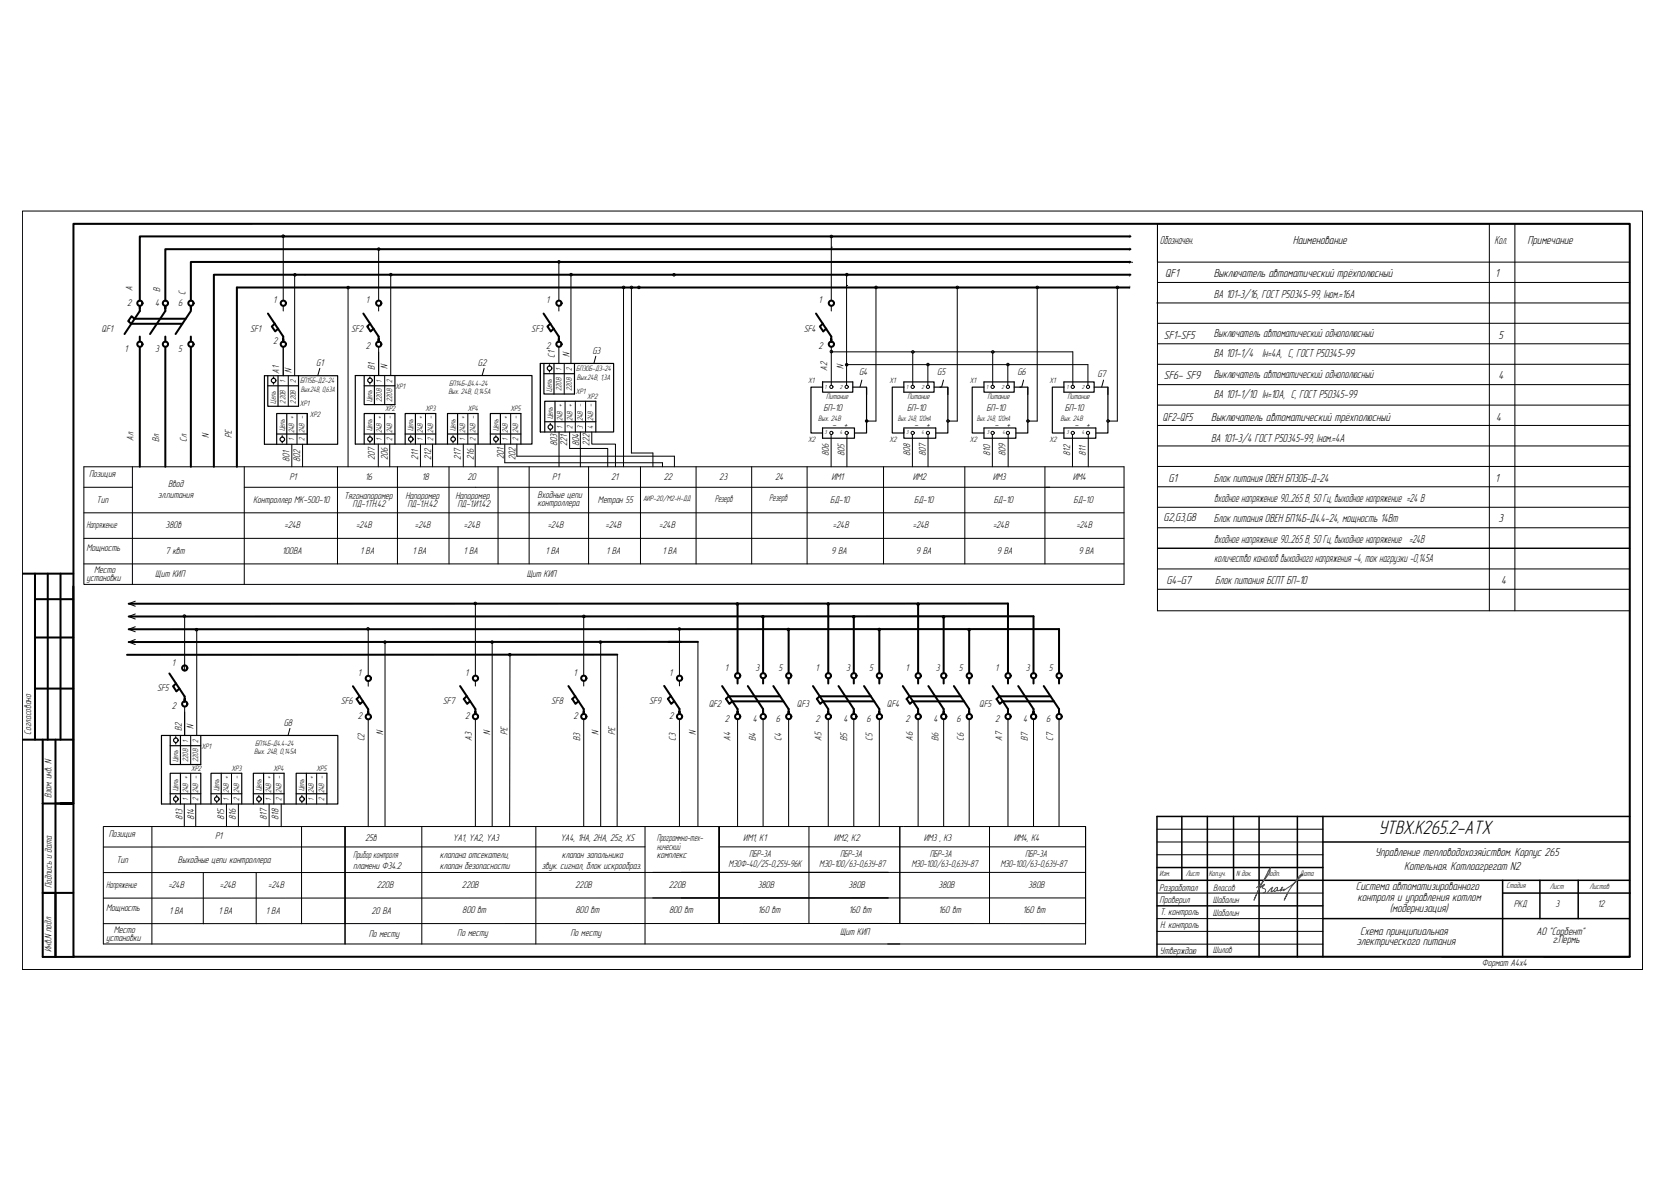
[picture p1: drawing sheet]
<svg xmlns="http://www.w3.org/2000/svg" width="420mm" height="297mm" viewBox="0 0 420 297" stroke-linecap="round" stroke-linejoin="round" font-family="sans-serif">
<!-- layer: 0 -->
<g fill="none" stroke="#000" stroke-width=".25">
<path d="M5.6 53.2h408.4v191.1h-408.4zM74.3 69.2v25.5M71.4 87.4v7.3M72.7 94.7v7.7M80.6 92.8l-.5 1.8M97 94.6v7.3M122 92.8l-.5 1.8M142.2 91.6v7.7M150.2 89.7l-.5 1.8M207.3 96.2v1.3M217.2 95.8l-.4 1.7M237.8 95.8l-.5 1.7"/>
<path d="M258 95.8l-.5 1.7M278.1 95.8l-.4 1.7M74.9 104.2v7.7M77.4 104.2v7.7M97 104.2v7.7M107.2 104.2v7.7M117.9 104.2v7.7M128.7 104.2v7.7M140.9 108.8v8.8M142.4 101.1v7.7M145 101.1v7.7M147.6 101.1v7.7"/>
<path d="M227.8 107.8v1.3M48.1 185.3v7.3M48.1 194.8v7.8M58.3 194.8v7.8M69 194.8v7.8M73.1 183.5l-.5 1.8M79.8 194.8v7.8M291.6 212.1h41.8M291.6 215.3h41.8M291.6 208.9h41.8M291.6 228.2h41.8M291.6 225h41.8"/>
<path d="M291.6 231.4h41.8M291.6 234.7h41.8M291.6 237.9h41.8"/>
<circle cx="209.5" cy="97.5" r=".4"/>
<circle cx="209.5" cy="88.6" r=".32"/>
<circle cx="213.4" cy="97.5" r=".4"/>
<circle cx="213.4" cy="91.9" r=".32"/>
<circle cx="230" cy="97.5" r=".4"/>
<circle cx="230.1" cy="88.7" r=".32"/>
<circle cx="233.9" cy="97.5" r=".4"/>
<circle cx="233.9" cy="91.8" r=".32"/>
<circle cx="250.2" cy="97.5" r=".4"/>
<circle cx="250.2" cy="88.7" r=".32"/>
<circle cx="254" cy="97.5" r=".4"/>
<circle cx="254" cy="91.8" r=".32"/>
<circle cx="270.4" cy="97.5" r=".4"/>
<circle cx="274.2" cy="97.5" r=".4"/>
<circle cx="209.5" cy="109.1" r=".4"/>
<circle cx="213.4" cy="109.1" r=".4"/>
<circle cx="230" cy="109.1" r=".4"/>
<circle cx="233.9" cy="109.1" r=".4"/>
<circle cx="250.2" cy="109.1" r=".4"/>
<circle cx="254" cy="109.1" r=".4"/>
<circle cx="270.4" cy="109.1" r=".4"/>
<circle cx="274.2" cy="109.1" r=".4"/>
</g>
<!-- layer: MAIN -->
<g fill="none" stroke="#000" stroke-width=".51">
<path d="M18.5 56.4h392.3v184.6h-392.3zM284.9 59.6h-249.7v16.2M35.2 77.1v1.3l-3.8 5.8M41.7 77.7v-.6v1.3l-3.9 5.8M48.1 77.7v-.6v1.3l-3.8 5.8M67.5 79l3.9 5.8v1.3v-.7M91.6 79l3.8 5.8v1.3v-.7M137 79l3.9 5.8v1.3v-.7M205.7 79l3.8 5.8v1.3v-.7M284.6 72.4h-224.9v45.2M284.9 62.8h-243.2v13M284.9 66h-236.8v9.8"/>
<path d="M284.9 69.2h-231v48.4M33.9 80.3l-.7-.6-.9 1.2 .8 .7h12.8M33.9 80.3h12.9M35.2 84.8v1.3M35.2 87.4v30.2M41.7 84.8v1.3M41.7 87.4v30.2M48.1 84.8v1.3M48.1 87.4v30.2M69.3 81.5l-.8 .8 .9 1.2 .7-.7M93.3 81.5l-.7 .8 .8 1.2 .8-.7M138.7 81.5l-.7 .8 .8 1.2 .8-.7"/>
<path d="M207.4 81.5l-.8 .8 .9 1.2 .8-.7M5.6 144.5h12.9M8.8 144.5v41.9M8.8 151h9.7M12 144.5v41.9M15.3 144.5v41.9M18.5 147.7v54.7M32.4 158.5h234.5v11.1M32.4 155.3h228.1v14.3M32.4 152.1h221.7v17.5M185.9 152.1v17.5M192.3 155.3v14.3"/>
<path d="M198.8 158.5v11.1M208.8 152.1v17.5M215.2 155.3v14.3M221.6 158.5v11.1M231.4 152.1v17.5M237.8 155.3v14.3M244.3 158.5v11.1M8.8 160.6h9.7M8.8 173.5h9.7M42.7 169.7l3.8 5.8v1.2v-.6M44.4 172.2l-.8 .7 .9 1.3 .7-.7M89 172.9l3.8 5.8v1.3v-.7"/>
<path d="M90.6 175.4l-.7 .7 .8 1.3 .8-.7M116 172.8l3.8 5.8v1.3v-.6M117.7 175.4l-.8 .7 .8 1.2 .8-.6M143.3 172.8l3.8 5.8v1.3v-.6M145 175.4l-.8 .7 .8 1.2 .8-.6M155.6 164.9l-123.6 .1M167.4 172.8l3.9 5.8v1.3v-.7M168.5 161.7h7.4M169.1 175.4l-.8 .7 .9 1.2 .7-.6M171.6 161.7l-139.2 .1M182 172.8l3.9 5.8v1.3v-.6M183.7 175.4l-.7 .7 .8 1.2 .8-.6h12.9"/>
<path d="M183.7 175.4h12.9M185.9 170.9v1.3M188.5 172.8l3.8 5.8v1.3v-.6M192.3 170.9v1.3M194.9 172.8l3.9 5.8v1.3v-.6M198.8 170.9v1.3M204.9 172.8l3.9 5.8v1.3v-.6M206.6 175.4l-.7 .7 .8 1.2 .8-.6h12.9M206.6 175.4h12.9M208.8 170.9v1.3M211.3 172.8l3.9 5.8v1.3v-.6M215.2 170.9v1.3"/>
<path d="M217.8 172.8l3.8 5.8v1.3v-.6M221.6 170.9v1.3M227.6 172.8l3.8 5.8v1.3v-.6M228.5 176.1l.8 1.2 .8-.6h12.9M229.2 175.4h12.9M229.2 175.4l-.7 .7M231.4 170.9v1.3M234 172.8l3.8 5.8v1.3v-.6M237.8 170.9v1.3M240.4 172.8l3.9 5.8v1.3v-.6M244.3 170.9v1.3M250.2 172.8l3.9 5.8v1.3v-.6"/>
<path d="M251.9 175.4h12.9M251.9 175.4l-.7 .7 .8 1.2 .8-.6h12.9M254.1 170.9v1.3M256.6 172.8l3.9 5.8v1.3v-.6M260.5 170.9v1.3M263.1 172.8l3.8 5.8v1.3v-.6M266.9 170.9v1.3M5.6 186.4h12.9M10.8 186.4v54.7h7.7M14 186.4v54.7M10.8 202.4h7.7h-4.5M10.8 225h7.7"/>
<circle cx="35.3" cy="76.4" r=".66"/>
<circle cx="41.7" cy="76.4" r=".66"/>
<circle cx="48.1" cy="76.4" r=".66"/>
<circle cx="71.4" cy="76.4" r=".66"/>
<circle cx="95.5" cy="76.4" r=".66"/>
<circle cx="140.9" cy="76.4" r=".66"/>
<circle cx="209.5" cy="76.4" r=".66"/>
<circle cx="35.3" cy="86.7" r=".66"/>
<circle cx="41.7" cy="86.7" r=".66"/>
<circle cx="48.1" cy="86.7" r=".66"/>
<circle cx="71.4" cy="86.7" r=".66"/>
<circle cx="95.5" cy="86.7" r=".66"/>
<circle cx="140.9" cy="86.7" r=".66"/>
<circle cx="209.5" cy="86.7" r=".66"/>
<circle cx="46.6" cy="168.3" r=".66"/>
<circle cx="46.6" cy="177.4" r=".66"/>
<circle cx="92.8" cy="170.9" r=".66"/>
<circle cx="119.8" cy="170.9" r=".66"/>
<circle cx="147.1" cy="170.9" r=".66"/>
<circle cx="171.3" cy="170.9" r=".66"/>
<circle cx="185.9" cy="170.2" r=".66"/>
<circle cx="192.4" cy="170.2" r=".66"/>
<circle cx="198.8" cy="170.2" r=".66"/>
<circle cx="208.8" cy="170.2" r=".66"/>
<circle cx="215.2" cy="170.2" r=".66"/>
<circle cx="221.7" cy="170.2" r=".66"/>
<circle cx="231.4" cy="170.2" r=".66"/>
<circle cx="237.9" cy="170.2" r=".66"/>
<circle cx="244.3" cy="170.2" r=".66"/>
<circle cx="254.1" cy="170.2" r=".66"/>
<circle cx="260.5" cy="170.2" r=".66"/>
<circle cx="266.9" cy="170.2" r=".66"/>
<circle cx="92.8" cy="180.6" r=".66"/>
<circle cx="119.8" cy="180.5" r=".66"/>
<circle cx="147.1" cy="180.5" r=".66"/>
<circle cx="171.3" cy="180.5" r=".66"/>
<circle cx="185.9" cy="180.5" r=".66"/>
<circle cx="192.4" cy="180.5" r=".66"/>
<circle cx="198.8" cy="180.5" r=".66"/>
<circle cx="208.8" cy="180.5" r=".66"/>
<circle cx="215.2" cy="180.5" r=".66"/>
<circle cx="221.7" cy="180.5" r=".66"/>
<circle cx="231.4" cy="180.5" r=".66"/>
<circle cx="237.9" cy="180.5" r=".66"/>
<circle cx="244.3" cy="180.5" r=".66"/>
<circle cx="254.1" cy="180.5" r=".66"/>
<circle cx="260.5" cy="180.5" r=".66"/>
<circle cx="266.9" cy="180.5" r=".66"/>
</g>
<g fill="none" stroke="#000" stroke-width=".25">
<path d="M18.5 56.4h45.1M71.4 59.4h.1M71.4 59.5v16.3M209.5 59.6v16.2M291.7 56.4v9.6h119.1M375.4 56.4v97.5M381.8 56.4v97.5M410.8 56.4h-119.1v97.5h119.1M71.4 77.1v1.3M76.8 69.2h.1M87.7 72.4v45.2M95.4 62.7v13.1"/>
<path d="M95.4 77.1v1.3M98.5 69.2h.1M98.5 69.2v25.4M140.9 65.8v10M140.9 77.1v1.3M140.9 65.9h.1M143.9 69.2v22.4M143.9 69.1h.1M157.2 72.4v45.2M159.1 72.4v41.7h5.5v3.5M169.9 69.1h.1M209.5 62.3h.1"/>
<path d="M209.5 77.1v1.3M213.4 71.9h.1M213.4 69.2v27.9M220.8 72.4v33.7h-2.4M241.3 72.4v33.7h-2.4M261.4 72.4v33.7h-2.3M281.6 72.4v33.7h-2.4M285.2 66.1h.1M291.6 76.3h.1M291.7 71.2h119.1M291.7 76.3h119.1M95.4 87.4v7.2"/>
<path d="M140.9 87.4v4.2M209.5 87.4v9.7M209.5 88.6h60.9v8.5M213.4 91.9h60.8v5.1M230.1 88.7v8.4M233.9 91.9v5.1M250.2 88.7v8.4M254 91.9v5.1M259.1 97.5v1.9M279.2 97.5v1.9M291.7 81.4h119.1M291.7 96.9h119.1"/>
<path d="M291.7 91.8h119.1M291.7 86.6h119.1M21.1 117.6h262.2v29.6h-262.2zM33.4 117.6v29.6M61.6 117.6v29.6M73.5 111.9v5.7M76.3 111.9v5.7M85.1 117.6v24.5M95.3 111.9v5.7M98.2 111.9v5.7M100.2 117.6v24.5M106 111.9v5.7"/>
<path d="M109 111.9v5.7M113.2 117.6v24.5M116.8 111.9v5.7M119.8 111.9v5.7M125.5 117.6v24.5M127.2 111.9v4.7h39.8v1M130.3 111.9v3h39.7v2.7M133.4 117.6v24.5M143.6 108.8v4.2h9.6v4.6M146.3 108.8v8.8M148.4 117.6v24.5M149.2 108.8v3.1h5.9v5.7"/>
<path d="M161.4 117.6v24.5M175.4 117.6v24.5M189.5 117.6v24.5M203.4 117.6v24.5M209.5 109.4v8.2M213.5 109.4v8.2M222.7 117.6v24.5M230 109.4v8.2M233.9 109.4v8.2M243.2 117.6v24.5M250.1 109.4v8.2M254.1 109.4v8.2"/>
<path d="M263.4 117.6v24.5M270.3 109.4v8.2M274.3 109.4v8.2M291.7 102.1h119.1M291.7 117.5h119.1M291.7 112.4h119.1M291.7 107.2h119.1M21.1 122.8h12.3M21.1 129.2h262.2M21.1 135.6h262.2M61.6 122.8h203M263.6 122.8h19.7"/>
<path d="M291.7 138.1h119.1M291.7 133h119.1M291.7 127.8h119.1M291.7 122.6h119.1M291.7 138.2h119.1M21.1 142.1h262.2M34.1 151.5l-1.7 .6 1.7 .6M34.1 154.7l-1.7 .6 1.7 .7M34.1 157.9l-1.7 .6 1.7 .7M46.5 155.1v12.5M49.6 158.5h.1M49.6 158.5v26.8"/>
<path d="M92.8 158.6v11.7M119.8 152.2v18.1M147.1 155.3v15M147.2 155.4h.1M171.3 158.4v11.9M185.9 152.1h.1M192.3 155.3h.1M198.8 158.5h.1M208.8 152.1h.1M215.2 155.3h.1M221.6 158.5h.1M226.8 155.3h33.7"/>
<path d="M231.4 152.1h.1M237.8 155.3h.1M244.3 158.5h.1M291.7 148.5h119.1M291.7 143.3h119.1M34.1 161.1l-1.7 .7 1.7 .6M46.5 167.7v1.3M46.5 178v7.3M92.8 171.6v1.3M97 161.7h.1M97 161.8v46.4M119.8 171.6v1.2"/>
<path d="M124.1 161.7h.1M124.1 161.8v46.4M128.5 164.8h.1M128.5 165v43.2M147.1 171.6v1.2M151.4 161.7h.1M151.4 161.8v46.4M155.6 164.9l-.1 43.3M171.3 171.5v1.3M175.9 161.7v46.5M92.8 181.2v27.1M119.8 181.2v27"/>
<path d="M147.1 181.2v27M171.3 181.2v27M185.9 181.2v27M192.3 181.2v27M198.8 181.2v27M208.8 181.2v27M215.2 181.2v27M221.6 181.2v27M231.4 181.2v27M237.8 181.2v27M244.3 181.2v27M254.1 181.2v27"/>
<path d="M260.5 181.2v27M266.9 181.2v27M26 208.3v29.6M26.1 208.2h201.6M38.3 208.3v29.6M46.5 202.6v5.7M49.3 202.6v5.7M51.2 219.8v12.9M57.1 202.6v5.7M60.1 202.6v5.7M64.6 219.8v12.9M67.8 202.6v5.7"/>
<path d="M70.9 202.6v5.7M76 208.3v24.4M87 208.3v29.6M106.3 208.3v29.6M135.1 208.2v29.6M162.6 213.4h-136.6M162.6 208.2v29.6M164.5 219.8h109.1M181.2 213.4h92.4M203.9 208.2v24.5M223.9 219.8h-197.9M226.8 208.2v24.5"/>
<path d="M227.8 208.2h45.8M249.4 208.2v24.5M26 232.7h247.6v-24.5v29.6h-247.5M164.5 226.2h109.1M181.2 232.7v-24.5v24.5M223.9 226.2l-197.9 .1"/>
<circle cx="71.4" cy="59.5" r=".32"/>
<circle cx="209.5" cy="59.6" r=".32"/>
<circle cx="74.3" cy="69.2" r=".32"/>
<circle cx="87.7" cy="72.5" r=".32"/>
<circle cx="95.5" cy="62.8" r=".32"/>
<circle cx="98.5" cy="69.2" r=".32"/>
<circle cx="140.9" cy="66" r=".32"/>
<circle cx="143.9" cy="69.2" r=".32"/>
<circle cx="157.2" cy="72.4" r=".32"/>
<circle cx="159.2" cy="72.4" r=".32"/>
<circle cx="161" cy="72.4" r=".32"/>
<circle cx="169.9" cy="69.2" r=".32"/>
<circle cx="213.4" cy="69.2" r=".32"/>
<circle cx="220.8" cy="72.4" r=".32"/>
<circle cx="241.3" cy="72.4" r=".32"/>
<circle cx="261.4" cy="72.4" r=".32"/>
<circle cx="281.6" cy="72.4" r=".32"/>
<circle cx="218.4" cy="106.1" r=".32"/>
<circle cx="238.9" cy="106.1" r=".32"/>
<circle cx="259.1" cy="106.1" r=".32"/>
<circle cx="279.3" cy="106.1" r=".32"/>
<circle cx="46.5" cy="155.2" r=".32"/>
<circle cx="49.5" cy="158.6" r=".32"/>
<circle cx="92.7" cy="158.4" r=".32"/>
<circle cx="119.8" cy="152" r=".32"/>
<circle cx="147.1" cy="155.3" r=".32"/>
<circle cx="171.2" cy="158.5" r=".32"/>
<circle cx="185.8" cy="152.2" r=".32"/>
<circle cx="192.3" cy="155.4" r=".32"/>
<circle cx="198.7" cy="158.6" r=".32"/>
<circle cx="208.7" cy="152.2" r=".32"/>
<circle cx="215.2" cy="155.4" r=".32"/>
<circle cx="221.6" cy="158.6" r=".32"/>
<circle cx="231.4" cy="152.2" r=".32"/>
<circle cx="237.8" cy="155.4" r=".32"/>
<circle cx="244.3" cy="158.6" r=".32"/>
<circle cx="97" cy="161.8" r=".32"/>
<circle cx="124" cy="161.8" r=".32"/>
<circle cx="128.5" cy="165" r=".32"/>
<circle cx="151.3" cy="161.8" r=".32"/>
</g>
<!-- layer: 0 -->
<g fill="none" stroke="#000" stroke-width=".3">
<path d="M66.6 94.7h18.5v17.2h-18.5zM67.5 94.7v7.7h7.7v-7.7M67.5 97.2h7.7M68.9 95v.3M68.9 96.4v.4M70.1 94.7v7.7M89.5 94.6h44.6v17.3h-44.6zM91.8 94.6v7.3h7.7v-7.3M91.8 97.2h7.7M93.2 95v.3M93.2 96.4v.4M94.4 94.6v7.3"/>
<path d="M136.2 91.6h18.5v17.2h-18.5zM137.1 91.6v7.7h7.7v-7.7M137.1 94.1h7.7M138.5 91.9v.3M138.5 93.4v.3M139.6 91.6v7.7M207.3 96.2h7.6v2.6h-7.6zM227.8 96.2h7.6v2.6h-7.6zM248 96.2h7.6v2.6h-7.6zM268.2 96.2h7.6v2.6h-7.6zM69.7 111.9v-7.7h7.7v7.7M69.7 109.3h7.7"/>
<path d="M71.1 109.8v.3M71.1 111.3v.3M72.3 104.2v7.7M91.8 111.9v-7.7h7.7v7.7M91.8 109.3h7.7M93.2 109.8v.3M93.2 111.3v.3M94.4 104.2v7.7M102.1 111.9v-7.7h7.7v7.7M102.1 109.3h7.7M103.5 109.8v.3M103.5 111.3v.3"/>
<path d="M104.7 104.2v7.7M112.8 111.9v-7.7h7.7v7.7M112.8 109.3h7.7M114.2 109.8v.3M114.2 111.3v.3M115.3 104.2v7.7M123.6 111.9v-7.7h7.7v7.7M123.6 109.3h7.7M125 109.8v.3M125 111.3v.3M126.1 104.2v7.7M137.3 108.8v-7.7h12.9v7.7"/>
<path d="M137.3 106.3h12.9M138.7 106.7v.3M138.7 108.2v.3M139.9 101.1v7.7M207.3 107.8h8.1v2.6h-8.1zM227.8 107.8h8.1v2.6h-8.1v-2.2M248 107.8h8v2.6h-8zM268.2 107.8h8v2.6h-8zM40.7 185.3h44.4v17.3h-44.4zM42.9 185.3v7.3h7.7v-7.3M42.9 200h7.7M42.9 187.9h7.7"/>
<path d="M44.3 185.6v.3M44.3 187.1v.4M45.5 185.3v7.3M45.5 194.8v7.8M53.2 200h7.7M55.8 194.8v7.8M63.9 200h7.7M66.4 194.8v7.8M74.6 200h7.8M77.2 194.8v7.8M42.9 202.6v-7.8h7.7v7.8M44.3 200.4v.3"/>
<path d="M44.3 201.9v.4M53.2 202.6v-7.8h7.7v7.8M54.6 200.4v.3M54.6 201.9v.4M63.9 202.6v-7.8h7.7v7.8M65.2 200.4v.3M65.2 201.9v.4M74.6 202.6v-7.8h7.8v7.8M76.1 200.4v.3M76.1 201.9v.4"/>
<circle cx="69" cy="95.9" r=".57"/>
<circle cx="93.3" cy="95.8" r=".57"/>
<circle cx="138.5" cy="92.8" r=".57"/>
<circle cx="71.2" cy="110.7" r=".57"/>
<circle cx="93.3" cy="110.6" r=".57"/>
<circle cx="103.5" cy="110.6" r=".57"/>
<circle cx="114.2" cy="110.6" r=".57"/>
<circle cx="125" cy="110.6" r=".57"/>
<circle cx="138.7" cy="107.6" r=".57"/>
<circle cx="44.3" cy="186.5" r=".57"/>
<circle cx="44.3" cy="201.3" r=".57"/>
<circle cx="54.6" cy="201.3" r=".57"/>
<circle cx="65.3" cy="201.3" r=".57"/>
<circle cx="76.1" cy="201.3" r=".57"/>
</g>
<!-- layer: MAIN -->
<g fill="none" stroke="#000" stroke-width=".3">
<path d="M207.4 97.5h-3v11.6h2.9M214.9 97.5h3.5v1.9M218.4 97.6v11.5h-3M227.9 97.5h-3v11.6h2.9M235.4 97.5h1.8M236.9 97.5h2v1.9M238.9 97.6v11.5h-3M248 97.5h-3v11.6h3M255.6 97.5h3.5M259.1 97.6v11.5h-3M268.2 97.5h-3v11.6h3M275.8 97.5h3.4"/>
<path d="M279.2 97.6v11.5h-2.9"/>
</g>
<!-- layer: 0 -->
<g fill="none" stroke="#000" stroke-width=".38">
<path d="M291.6 218.6h41.8M297.9 205.7v16.1M304.3 205.7v35.4M310.9 205.7v16.1M317.3 205.7v35.4M327 205.7v35.4M333.4 212.1h77.2M333.4 205.7v35.4M410.8 205.7h-119.2v35.4M291.6 221.8h119.2M333.4 231.4h77.2M378.7 225h32.2"/>
<path d="M378.7 221.8v19.3M388.1 221.8v9.6M397.8 221.8v9.6M389.2 241h21.6"/>
</g>
<!-- layer: 1 -->
<path d="M363.4 241h47.4" fill="none" stroke="#000" stroke-width=".38"/>
<path d="M316.7 223.6a7.9 7.9 0 0 0 3.5-4.9l-2.8 5.1-1.3 2.9a7.1 7.1 0 0 1 2.4-3.8l.2-.1-.6 .7v.2a.65 .65 0 0 1 .9 .5 .65 .65 0 0 1-.6 .8M321.2 224.2l.7-.6a.7 .7 0 0 1-.7 1l-.2-.3-.6 .4 .3-1.2-1.2 1.3M321.9 224.2v.1a1.06 1.06 0 0 0 1.4-.8l-.3 .2-.3 .8 .6-.3M323.4 224.2l.3-.1-.3 .3a14.4 14.4 0 0 0 4.9-4.2 10 10 0 0 0-2.8 3.3l-1.8 3.3 .7-1.4" fill="none" stroke="#2e00b8" stroke-width=".25"/>
<text font-size="5" x="347.4" y="210.1">УТВХ.К265.2-АТХ</text>
<g font-size="3">
<text x="292.4" y="61.5">Обозначен.</text>
<text x="325.9" y="61.5">Наименование</text>
<text x="376.7" y="61.5">Кол.</text>
<text x="385" y="61.5">Примечание</text>
<text x="293.7" y="69.9">QF1</text>
<text x="305.9" y="69.9">Выключатель автоматический трёхполюсный</text>
<text x="376.9" y="69.9">1</text>
<text x="305.9" y="75">ВА 101-3/16, ГОСТ Р50345-99, Iном.=16А</text>
<text x="293.3" y="85.3">SF1-SF5</text>
<text x="306" y="84.8">Выключатель автоматический однополюсный</text>
<text x="377.7" y="85.3">5</text>
<text x="293.3" y="95.5">SF6- SF9</text>
<text x="306" y="90">ВА 101-1/4</text>
<text x="306" y="95.1">Выключатель автоматический однополюсный</text>
<text x="318.1" y="90">Iн=4А, С, ГОСТ Р50345-99</text>
<text x="377.7" y="95.5">4</text>
<text x="306" y="100.3">ВА 101-1/10 Iн=10А, С, ГОСТ Р50345-99</text>
<text x="293" y="106.1">QF2-QF5</text>
<text x="305.3" y="106.1">Выключатель автоматический трёхполюсный</text>
<text x="377.1" y="106.1">4</text>
<text x="305.3" y="111.3">ВА 101-3/4 ГОСТ Р50345-99, Iном.=4А</text>
<text x="294.5" y="121.4">G1</text>
<text x="305.9" y="121.4">Блок питания ОВЕН БП30Б-Д-24</text>
<text x="376.9" y="121.4">1</text>
<text x="293.3" y="131.4">G2,G3,G8</text>
<text x="305.9" y="131.5">Блок питания ОВЕН БП14Б-Д4.4-24, мощность 14Вт</text>
<text x="306" y="126.6">входное напряжение 90...265 В, 50 Гц, выходное напряжение =24 В</text>
<text x="377.7" y="131.6">3</text>
<text x="306" y="136.9">входное напряжение 90...265 В, 50 Гц, выходное напряжение =24В</text>
<text x="306" y="141.7">количество каналов выходного напряжения -4, ток нагрузки -0,145А</text>
<text x="294" y="147.1">G4-G7</text>
<text x="306.3" y="147">Блок питания БСПТ БП-10</text>
<text x="378.3" y="147.2">4</text>
<text x="346.6" y="215.7">Управление тепловодохозяйством. Корпус 265</text>
<text x="353.9" y="219.1">Котельная. Котлоагрегат N2</text>
<text x="341.8" y="224.3">Система автоматизированного</text>
<text x="342.1" y="227.1">контроля и управления котлом</text>
<text x="350.3" y="229.7">(модернизация)</text>
<text x="341.9" y="238.1">электрического питания</text>
<text x="342.8" y="235.6">Схема принципиальная</text>
</g>
<g font-size="2.8">
<text x="387.2" y="235.5">АО &quot;Сорбент&quot;</text>
<text x="391.3" y="237.7">г.Пермь</text>
</g>
<g font-size="2.5">
<text x="285.3" y="63.5" transform="rotate(-90 285.3 63.5)">~</text>
<text x="285.3" y="60.3" transform="rotate(-90 285.3 60.3)">~</text>
<text x="285.3" y="69.9" transform="rotate(-90 285.3 69.9)">~</text>
<text x="285.3" y="66.7" transform="rotate(-90 285.3 66.7)">~</text>
<text x="32" y="77.1">2</text>
<text x="33.4" y="73.3" transform="rotate(-90 33.4 73.3)">A</text>
<text x="39.1" y="77.1">4</text>
<text x="40.4" y="73.6" transform="rotate(-90 40.4 73.6)">B</text>
<text x="44.9" y="77.1">6</text>
<text x="46.8" y="74.2" transform="rotate(-90 46.8 74.2)">C</text>
<text x="68.8" y="76.4">1</text>
<text x="92.2" y="76.4">1</text>
<text x="137.6" y="76.4">1</text>
<text x="206.3" y="76.4">1</text>
<text x="285.3" y="73.1" transform="rotate(-90 285.3 73.1)">~</text>
<text x="25.6" y="83.5">QF1</text>
<text x="63" y="83.5">SF1</text>
<text x="88.5" y="83.5">SF2</text>
<text x="133.9" y="83.5">SF3</text>
<text x="202.6" y="83.5">SF4</text>
<text x="31.4" y="88.6">1</text>
<text x="39.1" y="88.6">3</text>
<text x="44.9" y="88.6">5</text>
<text x="68.8" y="86.7">2</text>
<text x="92.2" y="88">2</text>
<text x="137.6" y="88">2</text>
<text x="143.6" y="90" transform="rotate(-90 143.6 90)">N</text>
<text x="149.3" y="89.1">G3</text>
<text x="206.3" y="88">2</text>
<text x="70.3" y="94.1" transform="rotate(-90 70.3 94.1)">A1</text>
<text x="73.5" y="93.9" transform="rotate(-90 73.5 93.9)">N</text>
<text x="79.7" y="92.2">G1</text>
<text x="94.5" y="93.3" transform="rotate(-90 94.5 93.3)">В1</text>
<text x="97.7" y="93" transform="rotate(-90 97.7 93)">N</text>
<text x="120.5" y="92.2">G2</text>
<text x="139.9" y="90.2" transform="rotate(-90 139.9 90.2)">С1</text>
<text x="208.5" y="93.3" transform="rotate(-90 208.5 93.3)">А2</text>
<text x="212.6" y="93" transform="rotate(-90 212.6 93)">N</text>
<text x="216.5" y="94.4">G4</text>
<text x="236.2" y="94.4">G5</text>
<text x="256.4" y="94.4">G6</text>
<text x="276.6" y="95.1">G7</text>
<text x="207.5" y="103.5">БП-10</text>
<text x="211" y="106.6" transform="rotate(-180 211 106.6)">-</text>
<text x="213.8" y="106.6" transform="rotate(-180 213.8 106.6)">+</text>
<text x="228.6" y="103.5">БП-10</text>
<text x="231.7" y="106.6" transform="rotate(-180 231.7 106.6)">-</text>
<text x="234.6" y="106.6" transform="rotate(-180 234.6 106.6)">+</text>
<text x="248.6" y="103.5">БП-10</text>
<text x="251.9" y="106.6" transform="rotate(-180 251.9 106.6)">-</text>
<text x="254.8" y="106.6" transform="rotate(-180 254.8 106.6)">+</text>
<text x="268.4" y="103.5">БП-10</text>
<text x="272.1" y="106.6" transform="rotate(-180 272.1 106.6)">-</text>
<text x="274.9" y="106.6" transform="rotate(-180 274.9 106.6)">+</text>
<text x="33.7" y="111" transform="rotate(-90 33.7 111)">Ал</text>
<text x="40.1" y="111.3" transform="rotate(-90 40.1 111.3)">Вл</text>
<text x="47.1" y="111.3" transform="rotate(-90 47.1 111.3)">Сл</text>
<text x="52.6" y="110.4" transform="rotate(-90 52.6 110.4)">N</text>
<text x="58.4" y="110.4" transform="rotate(-90 58.4 110.4)">PE</text>
<text x="140.4" y="112.4" transform="rotate(-90 140.4 112.4)">803</text>
<text x="143" y="112.4" transform="rotate(-90 143 112.4)">221</text>
<text x="145.9" y="112.4" transform="rotate(-90 145.9 112.4)">804</text>
<text x="148.6" y="112.4" transform="rotate(-90 148.6 112.4)">222</text>
<text x="73" y="116.4" transform="rotate(-90 73 116.4)">801</text>
<text x="75.6" y="116.4" transform="rotate(-90 75.6 116.4)">802</text>
<text x="94.5" y="115.9" transform="rotate(-90 94.5 115.9)">207</text>
<text x="97.7" y="115.9" transform="rotate(-90 97.7 115.9)">206</text>
<text x="105.4" y="115.9" transform="rotate(-90 105.4 115.9)">211</text>
<text x="108.6" y="115.9" transform="rotate(-90 108.6 115.9)">212</text>
<text x="116.2" y="115.9" transform="rotate(-90 116.2 115.9)">217</text>
<text x="119.4" y="115.9" transform="rotate(-90 119.4 115.9)">216</text>
<text x="127" y="115.7" transform="rotate(-90 127 115.7)">201</text>
<text x="129.9" y="115.9" transform="rotate(-90 129.9 115.9)">202</text>
<text x="208.9" y="114.9" transform="rotate(-90 208.9 114.9)">806</text>
<text x="212.8" y="114.9" transform="rotate(-90 212.8 114.9)">805</text>
<text x="229.4" y="114.9" transform="rotate(-90 229.4 114.9)">808</text>
<text x="233.3" y="114.9" transform="rotate(-90 233.3 114.9)">807</text>
<text x="249.5" y="114.9" transform="rotate(-90 249.5 114.9)">810</text>
<text x="253.5" y="114.9" transform="rotate(-90 253.5 114.9)">809</text>
<text x="269.7" y="114.9" transform="rotate(-90 269.7 114.9)">812</text>
<text x="273.7" y="114.9" transform="rotate(-90 273.7 114.9)">811</text>
<text x="22.5" y="120.2">Позиция</text>
<text x="39.8" y="125.3">эл.питания</text>
<text x="42.3" y="122.8">Ввод</text>
<text x="73" y="120.8">Р1</text>
<text x="86.8" y="125.6">Тягонапоромер</text>
<text x="92" y="120.8">16</text>
<text x="102.2" y="125.6">Напоромер</text>
<text x="106.3" y="120.8">18</text>
<text x="114.8" y="125.6">Напоромер</text>
<text x="117.8" y="120.8">20</text>
<text x="135.5" y="125.3">Входные цепи</text>
<text x="139.2" y="120.8">Р1</text>
<text x="154" y="120.8">21</text>
<text x="167.3" y="120.8">22</text>
<text x="181.3" y="120.8">23</text>
<text x="195.3" y="120.8">24</text>
<text x="209.6" y="120.8">ИМ1</text>
<text x="230.1" y="120.8">ИМ2</text>
<text x="250.2" y="120.8">ИМ3</text>
<text x="270.4" y="120.8">ИМ4</text>
<text x="24.4" y="126.6">Тип</text>
<text x="63.8" y="126.7">Контроллер МК-500-10</text>
<text x="88.9" y="127.8">ПД-1ТН.42</text>
<text x="102.7" y="127.8">ПД-1.Н.42</text>
<text x="115.3" y="127.8">ПД-1.И1.42</text>
<text x="135.5" y="127.6">контроллера</text>
<text x="150.7" y="126.7">Метран 55</text>
<text x="180.1" y="126.4">Резерв</text>
<text x="193.9" y="126.3">Резерв</text>
<text x="209.3" y="126.7">БД-10</text>
<text x="230.4" y="126.7">БД-10</text>
<text x="250.5" y="126.7">БД-10</text>
<text x="270.6" y="126.7">БД-10</text>
<text x="21.8" y="133.1">Напряжение</text>
<text x="41.7" y="133.1">380в</text>
<text x="71.7" y="133.1">=24В</text>
<text x="89.8" y="133.1">=24В</text>
<text x="104.6" y="133.1">=24В</text>
<text x="116.9" y="133.1">=24В</text>
<text x="138.1" y="133.1">=24В</text>
<text x="152.6" y="133.1">=24В</text>
<text x="166.2" y="133.1">=24В</text>
<text x="209.9" y="133.1">=24В</text>
<text x="230.1" y="133.1">=24В</text>
<text x="250.3" y="133.1">=24В</text>
<text x="271.3" y="133.1">=24В</text>
<text x="21.8" y="138.9">Мощность</text>
<text x="41.7" y="139.5">7 квт</text>
<text x="71.1" y="139.5">100ВА</text>
<text x="90.8" y="139.5">1 ВА</text>
<text x="103.9" y="139.5">1 ВА</text>
<text x="116.9" y="139.5">1 ВА</text>
<text x="137.5" y="139.5">1 ВА</text>
<text x="152.8" y="139.5">1 ВА</text>
<text x="167" y="139.5">1 ВА</text>
<text x="209.5" y="139.5">9 ВА</text>
<text x="230.9" y="139.5">9 ВА</text>
<text x="251.3" y="139.5">9 ВА</text>
<text x="271.8" y="139.5">9 ВА</text>
<text x="21.8" y="146.3">установки</text>
<text x="23.7" y="144.4">Место</text>
<text x="39.1" y="145.3">Щит КИП</text>
<text x="132.8" y="145.3">Щит КИП</text>
<text x="43.3" y="167.8">1</text>
<text x="90.2" y="170.3">1</text>
<text x="117.2" y="170.3">1</text>
<text x="144.5" y="170.3">1</text>
<text x="168.7" y="170.3">1</text>
<text x="182.7" y="169">1</text>
<text x="190.4" y="169">3</text>
<text x="196.2" y="169">5</text>
<text x="205.5" y="169">1</text>
<text x="213.3" y="169">3</text>
<text x="219.1" y="169">5</text>
<text x="228.2" y="169">1</text>
<text x="235.9" y="169">3</text>
<text x="241.7" y="169">5</text>
<text x="250.8" y="169">1</text>
<text x="258.6" y="169">3</text>
<text x="264.3" y="169">5</text>
<text x="39.6" y="174.2">SF5</text>
<text x="43.3" y="178.7">2</text>
<text x="85.9" y="177.3">SF6</text>
<text x="111.6" y="177.3">SF7</text>
<text x="138.9" y="177.3">SF8</text>
<text x="163.6" y="177.3">SF9</text>
<text x="178.6" y="178">QF2</text>
<text x="200.8" y="178">QF3</text>
<text x="223.5" y="178">QF4</text>
<text x="246.8" y="178">QF5</text>
<text x="7.8" y="185.1" transform="rotate(-90 7.8 185.1)">Согласовано</text>
<text x="45.9" y="184.3" transform="rotate(-90 45.9 184.3)">В2</text>
<text x="48.7" y="183.7" transform="rotate(-90 48.7 183.7)">N</text>
<text x="71.5" y="182.8">G8</text>
<text x="90.2" y="181.2">2</text>
<text x="96.6" y="185.1" transform="rotate(-90 96.6 185.1)">N</text>
<text x="117.2" y="181.2">2</text>
<text x="123.6" y="185.1" transform="rotate(-90 123.6 185.1)">N</text>
<text x="127.9" y="185.1" transform="rotate(-90 127.9 185.1)">PE</text>
<text x="144.5" y="181.2">2</text>
<text x="150.9" y="185.1" transform="rotate(-90 150.9 185.1)">N</text>
<text x="155" y="185.1" transform="rotate(-90 155 185.1)">PE</text>
<text x="168.7" y="181.2">2</text>
<text x="175.4" y="185.1" transform="rotate(-90 175.4 185.1)">N</text>
<text x="182.7" y="181.9">2</text>
<text x="189.8" y="181.9">4</text>
<text x="195.6" y="181.9">6</text>
<text x="205.5" y="181.9">2</text>
<text x="212.6" y="181.9">4</text>
<text x="218.4" y="181.9">6</text>
<text x="228.2" y="181.9">2</text>
<text x="235.3" y="181.9">4</text>
<text x="241.1" y="181.9">6</text>
<text x="250.8" y="181.9">2</text>
<text x="257.9" y="181.9">4</text>
<text x="263.7" y="181.9">6</text>
<text x="91.9" y="186.7" transform="rotate(-90 91.9 186.7)">С2</text>
<text x="118.9" y="186.7" transform="rotate(-90 118.9 186.7)">А3</text>
<text x="146.2" y="186.7" transform="rotate(-90 146.2 186.7)">В3</text>
<text x="170.4" y="186.7" transform="rotate(-90 170.4 186.7)">С3</text>
<text x="184.1" y="186.7" transform="rotate(-90 184.1 186.7)">А4</text>
<text x="190.5" y="186.7" transform="rotate(-90 190.5 186.7)">В4</text>
<text x="196.9" y="186.7" transform="rotate(-90 196.9 186.7)">С4</text>
<text x="207.1" y="186.7" transform="rotate(-90 207.1 186.7)">А5</text>
<text x="213.5" y="186.7" transform="rotate(-90 213.5 186.7)">В5</text>
<text x="219.9" y="186.7" transform="rotate(-90 219.9 186.7)">С5</text>
<text x="230.1" y="186.7" transform="rotate(-90 230.1 186.7)">А6</text>
<text x="236.5" y="186.7" transform="rotate(-90 236.5 186.7)">В6</text>
<text x="243" y="186.7" transform="rotate(-90 243 186.7)">С6</text>
<text x="252.6" y="186.7" transform="rotate(-90 252.6 186.7)">А7</text>
<text x="259.1" y="186.7" transform="rotate(-90 259.1 186.7)">В7</text>
<text x="265.5" y="186.7" transform="rotate(-90 265.5 186.7)">С7</text>
<text x="13" y="201.2" transform="rotate(-90 13 201.2)">Взам. инв. N</text>
<text x="46" y="206.7" transform="rotate(-90 46 206.7)">813</text>
<text x="48.9" y="206.7" transform="rotate(-90 48.9 206.7)">814</text>
<text x="56.5" y="206.7" transform="rotate(-90 56.5 206.7)">815</text>
<text x="59.4" y="206.7" transform="rotate(-90 59.4 206.7)">816</text>
<text x="67.3" y="206.7" transform="rotate(-90 67.3 206.7)">817</text>
<text x="70.2" y="206.7" transform="rotate(-90 70.2 206.7)">818</text>
<text x="27.4" y="210.9">Позиция</text>
<text x="54.2" y="211.5">Р1</text>
<text x="92" y="211.9">25в</text>
<text x="114.1" y="211.9">YA1, YA2, YA3</text>
<text x="141.2" y="211.9">YA4, 1НА, 2НА, 25г, XS</text>
<text x="165.5" y="214.1">нический</text>
<text x="165.5" y="211.9">Программно-тех-</text>
<text x="187.3" y="211.9">ИМ1, К1</text>
<text x="188.8" y="215.9">ПБР-3А</text>
<text x="210.2" y="211.9">ИМ2, К2</text>
<text x="211.7" y="215.9">ПБР-3А</text>
<text x="232.8" y="211.9">ИМ3 , К3</text>
<text x="234.3" y="216">ПБР-3А</text>
<text x="255.5" y="211.9">ИМ4, К4</text>
<text x="258.4" y="216">ПБР-3А</text>
<text x="29.4" y="217.3">Тип</text>
<text x="44.8" y="217.4">Выходные цепи контроллера</text>
<text x="89" y="216.3">Прибор контроля</text>
<text x="89" y="218.9">пламени Ф34.2</text>
<text x="110.9" y="216.2">клапана отсекатели,</text>
<text x="110.9" y="218.8">клапан безопасности</text>
<text x="136.6" y="218.8">звук. сигнал, блок искрообраз.</text>
<text x="141.6" y="216.2">клапан запальника</text>
<text x="165.5" y="216.2">комплекс</text>
<text x="183.6" y="218.5">МЭОФ-40/25-0,25У-96К</text>
<text x="206.5" y="218.5">МЭО-100/63-0,63У-87</text>
<text x="229.7" y="218.5">МЭО-100/63-0,63У-87</text>
<text x="252.2" y="218.5">МЭО-100/63-0,63У-87</text>
<text x="13.1" y="223.7" transform="rotate(-90 13.1 223.7)">Подпись и дата</text>
<text x="26.8" y="223.8">Напряжение</text>
<text x="42.4" y="223.7">=24В</text>
<text x="55.4" y="223.7">=24В</text>
<text x="67.6" y="223.7">=24В</text>
<text x="95" y="223.7">220В</text>
<text x="116.4" y="223.7">220В</text>
<text x="145" y="223.7">220В</text>
<text x="168.6" y="223.7">220В</text>
<text x="191" y="223.7">380В</text>
<text x="213.9" y="223.7">380В</text>
<text x="236.5" y="223.7">380В</text>
<text x="259.2" y="223.7">380В</text>
<text x="292.2" y="224.4">Разработал</text>
<text x="292.3" y="227.6">Проверил</text>
<text x="26.8" y="229.6">Мощность</text>
<text x="42.6" y="230.2">1 ВА</text>
<text x="55" y="230.2">1 ВА</text>
<text x="67" y="230.2">1 ВА</text>
<text x="93.6" y="230.2">20 ВА</text>
<text x="116.5" y="230.1">800 вт</text>
<text x="145" y="230.1">800 вт</text>
<text x="168.6" y="230.1">800 вт</text>
<text x="191" y="230.1">160 вт</text>
<text x="213.9" y="230.1">160 вт</text>
<text x="236.5" y="230.1">160 вт</text>
<text x="257.8" y="230.1">160 вт</text>
<text x="292.4" y="230.6">Т. контроль</text>
<text x="292.4" y="233.8">Н. контроль</text>
<text x="381.6" y="228.6">РКД</text>
<text x="392" y="228.6">3</text>
<text x="402.6" y="228.6">12</text>
<text x="13" y="239.8" transform="rotate(-90 13 239.8)">Инв.N подл</text>
<text x="26.8" y="237.1">установки</text>
<text x="28.7" y="235.2">Место</text>
<text x="92.9" y="236">По месту</text>
<text x="115.2" y="235.9">По месту</text>
<text x="143.8" y="235.9">По месту</text>
<text x="211.7" y="235.7">Щит КИП</text>
<text x="292.4" y="240.3">Утверждаю</text>
<text x="373.5" y="243.5">Формат А4х4</text>
</g>
<g font-size="2.4">
<text x="305.7" y="227.6">Шабалин</text>
<text x="305.7" y="224.6">Власов</text>
<text x="305.7" y="230.7">Шабалин</text>
<text x="305.7" y="240.2">Шилов</text>
</g>
<g font-size="2">
<text x="141.5" y="93.3" transform="rotate(-90 141.5 93.3)">1</text>
<text x="144.1" y="93.3" transform="rotate(-90 144.1 93.3)">2</text>
<text x="145.2" y="93.5">БП30Б-Д3-24</text>
<text x="145.4" y="95.7">Вых.24В, 1,3А</text>
<text x="69.5" y="101.7" transform="rotate(-90 69.5 101.7)">Цепь</text>
<text x="72" y="101.7" transform="rotate(-90 72 101.7)">220В</text>
<text x="72" y="96.4" transform="rotate(-90 72 96.4)">1</text>
<text x="74.6" y="101.7" transform="rotate(-90 74.6 101.7)">220В</text>
<text x="74.6" y="96.4" transform="rotate(-90 74.6 96.4)">2</text>
<text x="75.6" y="96.5">БП15Б-Д2-24</text>
<text x="75.8" y="98.7">Вых.24В, 0,63А</text>
<text x="93.8" y="101.4" transform="rotate(-90 93.8 101.4)">Цепь</text>
<text x="96.3" y="101.3" transform="rotate(-90 96.3 101.3)">220В</text>
<text x="96.3" y="96.4" transform="rotate(-90 96.3 96.4)">1</text>
<text x="98.9" y="101.3" transform="rotate(-90 98.9 101.3)">220В</text>
<text x="98.9" y="96.4" transform="rotate(-90 98.9 96.4)">2</text>
<text x="99.7" y="98">XP1</text>
<text x="113" y="99.4">Вых. 24В, 0,145А</text>
<text x="113.2" y="97.2">БП14Б-Д4.4-24</text>
<text x="139.1" y="98.6" transform="rotate(-90 139.1 98.6)">Цепь</text>
<text x="141.5" y="98.6" transform="rotate(-90 141.5 98.6)">220В</text>
<text x="144.1" y="98.6" transform="rotate(-90 144.1 98.6)">220В</text>
<text x="145.2" y="99.3">XP1</text>
<text x="148" y="100.6">XP2</text>
<text x="203.7" y="96.4">X1</text>
<text x="208.3" y="100.5">Питание</text>
<text x="224.2" y="96.4">X1</text>
<text x="228.7" y="100.5">Питание</text>
<text x="244.4" y="96.4">X1</text>
<text x="248.9" y="100.5">Питание</text>
<text x="264.6" y="96.4">X1</text>
<text x="269.1" y="100.5">Питание</text>
<text x="75.6" y="102.4">XP1</text>
<text x="78.1" y="105.1">XP2</text>
<text x="97" y="103.6">XP2</text>
<text x="107.2" y="103.6">XP3</text>
<text x="117.9" y="103.6">XP4</text>
<text x="128.7" y="103.6">XP5</text>
<text x="139.3" y="105.6" transform="rotate(-90 139.3 105.6)">Цепь</text>
<text x="141.7" y="106.1" transform="rotate(-90 141.7 106.1)">24В +</text>
<text x="144.3" y="106.1" transform="rotate(-90 144.3 106.1)">24В +</text>
<text x="146.9" y="106.1" transform="rotate(-90 146.9 106.1)">24В -</text>
<text x="149.5" y="106.1" transform="rotate(-90 149.5 106.1)">24В -</text>
<text x="206.2" y="106">Вых. 24В</text>
<text x="226.3" y="106">Вых. 24В, 120мА</text>
<text x="246.2" y="106">Вых. 24В, 120мА</text>
<text x="267.3" y="106">Вых. 24В</text>
<text x="71.8" y="108.7" transform="rotate(-90 71.8 108.7)">Цепь</text>
<text x="74.2" y="111.1" transform="rotate(-90 74.2 111.1)">1</text>
<text x="74.2" y="109.2" transform="rotate(-90 74.2 109.2)">24В +</text>
<text x="76.8" y="111.1" transform="rotate(-90 76.8 111.1)">2</text>
<text x="76.8" y="109.2" transform="rotate(-90 76.8 109.2)">24В -</text>
<text x="93.8" y="108.7" transform="rotate(-90 93.8 108.7)">Цепь</text>
<text x="96.3" y="111.1" transform="rotate(-90 96.3 111.1)">1</text>
<text x="96.3" y="109.2" transform="rotate(-90 96.3 109.2)">24В +</text>
<text x="98.9" y="111.1" transform="rotate(-90 98.9 111.1)">2</text>
<text x="98.9" y="109.2" transform="rotate(-90 98.9 109.2)">24В -</text>
<text x="104.2" y="108.7" transform="rotate(-90 104.2 108.7)">Цепь</text>
<text x="106.6" y="111.1" transform="rotate(-90 106.6 111.1)">1</text>
<text x="106.6" y="109.2" transform="rotate(-90 106.6 109.2)">24В +</text>
<text x="109.1" y="111.1" transform="rotate(-90 109.1 111.1)">2</text>
<text x="109.1" y="109.2" transform="rotate(-90 109.1 109.2)">24В -</text>
<text x="114.8" y="108.7" transform="rotate(-90 114.8 108.7)">Цепь</text>
<text x="117.2" y="111.1" transform="rotate(-90 117.2 111.1)">1</text>
<text x="117.2" y="109.2" transform="rotate(-90 117.2 109.2)">24В +</text>
<text x="119.8" y="111.1" transform="rotate(-90 119.8 111.1)">2</text>
<text x="119.8" y="109.2" transform="rotate(-90 119.8 109.2)">24В -</text>
<text x="125.6" y="108.7" transform="rotate(-90 125.6 108.7)">Цепь</text>
<text x="128" y="111.1" transform="rotate(-90 128 111.1)">1</text>
<text x="128" y="109.2" transform="rotate(-90 128 109.2)">24В +</text>
<text x="130.6" y="111.1" transform="rotate(-90 130.6 111.1)">2</text>
<text x="130.6" y="109.2" transform="rotate(-90 130.6 109.2)">24В -</text>
<text x="141.7" y="108" transform="rotate(-90 141.7 108)">1</text>
<text x="144.3" y="108" transform="rotate(-90 144.3 108)">2</text>
<text x="146.9" y="108" transform="rotate(-90 146.9 108)">3</text>
<text x="149.5" y="108" transform="rotate(-90 149.5 108)">4</text>
<text x="203.7" y="111.4">X2</text>
<text x="224.2" y="111.4">X2</text>
<text x="244.4" y="111.4">X2</text>
<text x="264.6" y="111.4">X2</text>
<text x="162.1" y="126.2">АИР-20/М2-Н-ДД</text>
<text x="47.4" y="187.1" transform="rotate(-90 47.4 187.1)">1</text>
<text x="49.9" y="187.1" transform="rotate(-90 49.9 187.1)">2</text>
<text x="50.8" y="188.7">XP1</text>
<text x="64.1" y="190">Вых. 24В, 0,145А</text>
<text x="64.3" y="187.9">БП14Б-Д4.4-24</text>
<text x="44.9" y="192.1" transform="rotate(-90 44.9 192.1)">Цепь</text>
<text x="47.4" y="192" transform="rotate(-90 47.4 192)">220В</text>
<text x="48.1" y="194.3">XP2</text>
<text x="49.9" y="192" transform="rotate(-90 49.9 192)">220В</text>
<text x="58.3" y="194.3">XP3</text>
<text x="69" y="194.3">XP4</text>
<text x="79.8" y="194.3">XP5</text>
<text x="44.9" y="199.3" transform="rotate(-90 44.9 199.3)">Цепь</text>
<text x="47.4" y="201.8" transform="rotate(-90 47.4 201.8)">1</text>
<text x="47.4" y="199.8" transform="rotate(-90 47.4 199.8)">24В +</text>
<text x="49.9" y="201.8" transform="rotate(-90 49.9 201.8)">2</text>
<text x="49.9" y="199.8" transform="rotate(-90 49.9 199.8)">24В -</text>
<text x="55.2" y="199.3" transform="rotate(-90 55.2 199.3)">Цепь</text>
<text x="57.7" y="201.8" transform="rotate(-90 57.7 201.8)">1</text>
<text x="57.7" y="199.8" transform="rotate(-90 57.7 199.8)">24В +</text>
<text x="60.3" y="201.8" transform="rotate(-90 60.3 201.8)">2</text>
<text x="60.3" y="199.8" transform="rotate(-90 60.3 199.8)">24В -</text>
<text x="65.9" y="199.3" transform="rotate(-90 65.9 199.3)">Цепь</text>
<text x="68.3" y="201.8" transform="rotate(-90 68.3 201.8)">1</text>
<text x="68.3" y="199.8" transform="rotate(-90 68.3 199.8)">24В +</text>
<text x="70.9" y="201.8" transform="rotate(-90 70.9 201.8)">2</text>
<text x="70.9" y="199.8" transform="rotate(-90 70.9 199.8)">24В -</text>
<text x="76.7" y="199.3" transform="rotate(-90 76.7 199.3)">Цепь</text>
<text x="79.1" y="201.8" transform="rotate(-90 79.1 201.8)">1</text>
<text x="79.1" y="199.8" transform="rotate(-90 79.1 199.8)">24В +</text>
<text x="81.7" y="201.8" transform="rotate(-90 81.7 201.8)">2</text>
<text x="81.7" y="199.8" transform="rotate(-90 81.7 199.8)">24В -</text>
<text x="292.2" y="220.8">Изм.</text>
<text x="298.8" y="220.8">Лист</text>
<text x="304.6" y="220.8">Коп.уч.</text>
<text x="311.5" y="220.8">N док.</text>
<text x="319.2" y="220.8">Подп.</text>
<text x="327.6" y="220.8">Дата</text>
<text x="379.7" y="223.8">Стадия</text>
<text x="390.7" y="223.9">Лист</text>
<text x="400.7" y="223.9">Листов</text>
</g>
<g font-size="1.5">
<text x="207.8" y="98">1</text>
<text x="211.7" y="98">2</text>
<text x="228.4" y="98">1</text>
<text x="232.3" y="98">2</text>
<text x="248.6" y="98">1</text>
<text x="252.4" y="98">2</text>
<text x="268.8" y="98">1</text>
<text x="272.7" y="98">2</text>
<text x="207.8" y="109.4">3</text>
<text x="211.7" y="109.4">4</text>
<text x="228.4" y="109.4">3</text>
<text x="232.3" y="109.4">4</text>
<text x="248.8" y="109.4">3</text>
<text x="252.7" y="109.4">4</text>
<text x="268.8" y="109.4">3</text>
<text x="272.7" y="109.4">4</text>
</g>
</svg>
